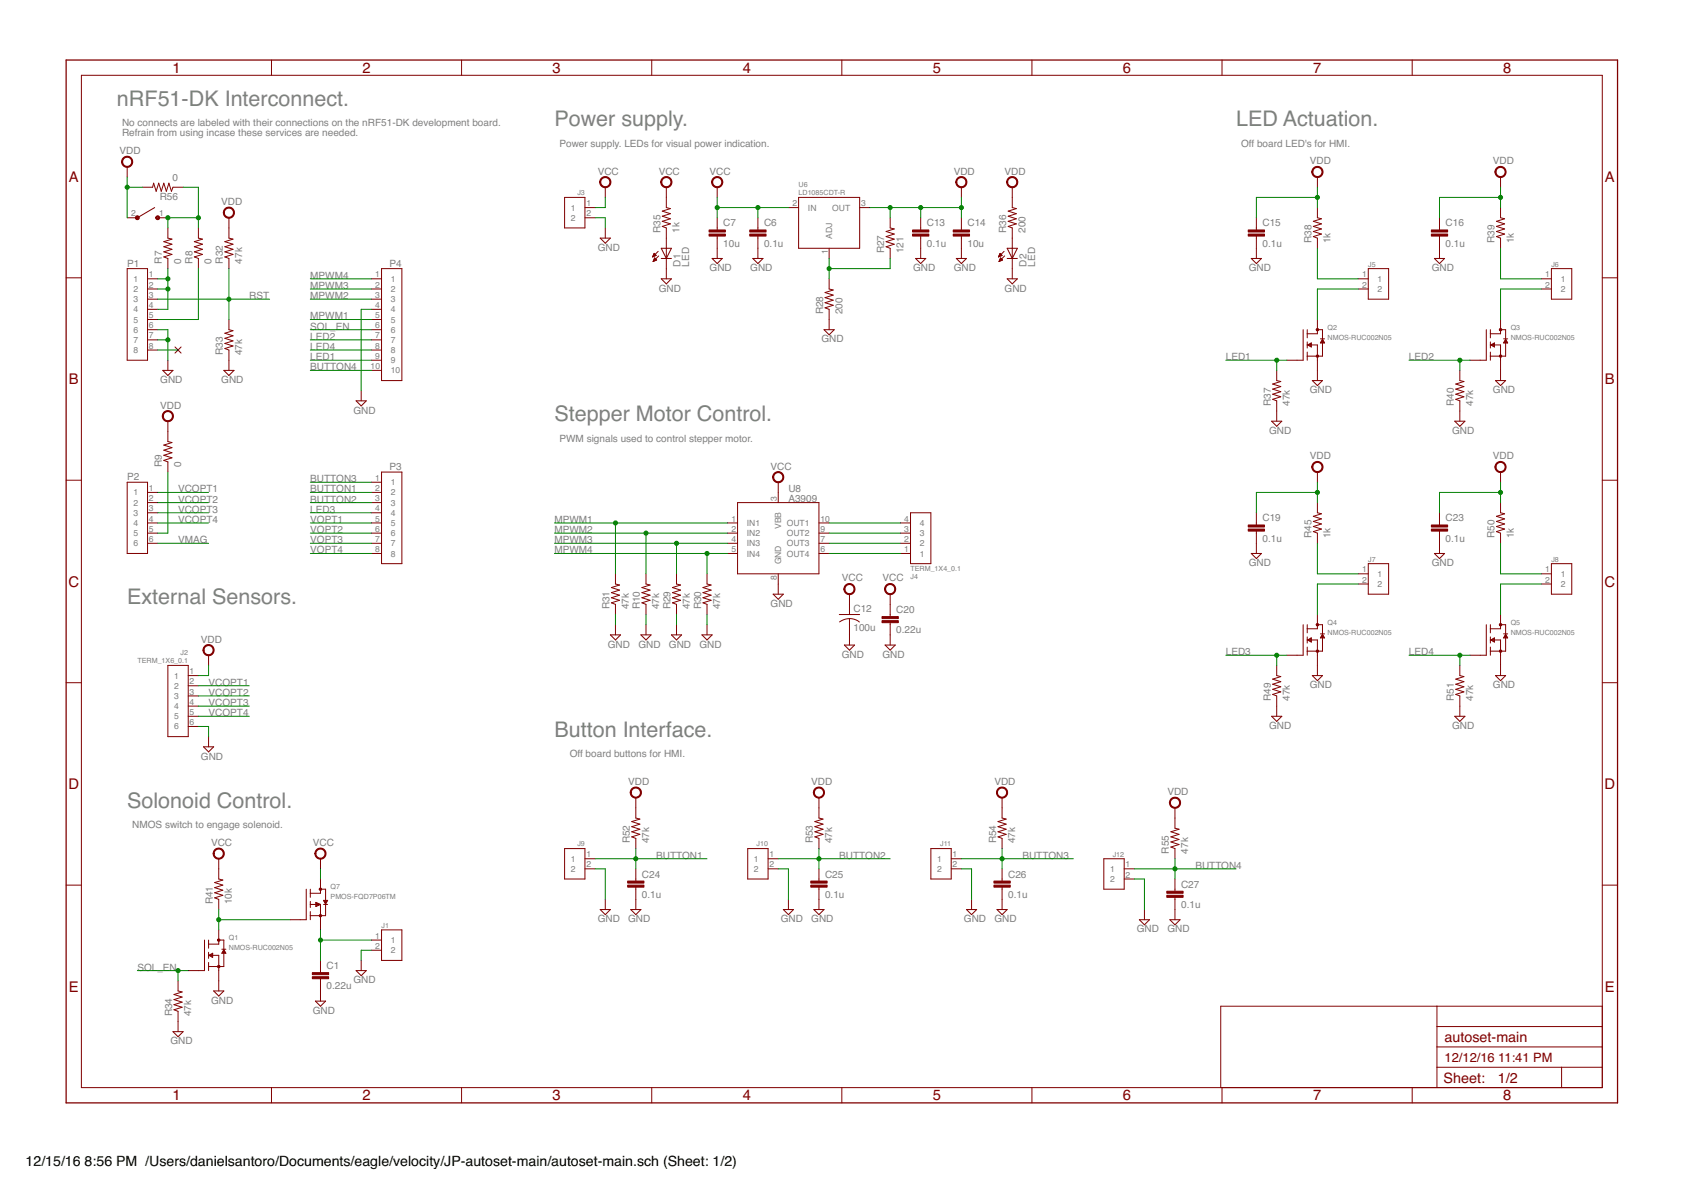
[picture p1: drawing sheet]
<svg xmlns="http://www.w3.org/2000/svg" width="420mm" height="297mm" viewBox="0 0 420 297" stroke-linecap="round" stroke-linejoin="round" font-family="sans-serif">
<g fill="none" stroke="#800000" stroke-width=".25">
<path d="M20.3 18.8h379.7v252.7h-379.7zM67.8 15v3.8M115.2 15v3.8M162.7 15v3.8M210.2 15v3.8M257.6 15v3.8M305.1 15v3.8M352.6 15v3.8M31.7 41.7v2.5M35.6 46.7h2.5l.3-1 .6 2.1 .6-2.1 .7 2.1 .6-2.1 .6 2.1 .7-2.1 .6 2.1 .4-1.1h2.5M38.6 51.8l-4.3 2.6h-2.6M39.4 54.4h2.5"/>
<path d="M41.9 56.9v2.5l1 .3-2 .6 2 .7-2 .6 2 .6-2 .7 2 .6-2 .6 1 .4v2.6M49.5 56.9v2.5l1 .3-2 .6 2 .7-2 .6 2 .6-2 .7 2 .6-2 .6 1 .4v2.6M57.1 54.4v5l1.1 .3-2.1 .6 2.1 .7-2.1 .6 2.1 .6-2.1 .7 2.1 .6-2.1 .6 1 .4v2.6M140.9 49.3h5.1v7.6h-5.1zM146 51.8h2.6M146 54.4h2.6M149.8 59.4h2.6l-1.3 1.3zM151.1 46.7v2.6M151.1 56.9v2.5M166.3 46.7v5.1l1.1 .3-2.1 .6 2.1 .6-2.1 .7 2.1 .6-2.1 .6 2.1 .7-2.1 .6 1 .4v12.7M179 46.7v2.6M179 54.4v3"/>
<path d="M179 58.9v5.6M189.2 54.4v3M189.2 58.9v5.6M196.8 51.8h2.6M199.4 49.3h15.2v12.7h-15.2zM214.6 51.8h2.5M222.2 54.4v2.5l1 .2-2 .7 2 .6-2 .7 2 .6-2 .6 2 .7-2 .6 1 .4v2.5M229.8 54.4v3M229.8 58.9v5.6M240 46.7v2.6M240 54.4v3M240 58.9v5.6"/>
<path d="M252.7 46.7v5.1l1 .3-2 .6 2 .6-2 .7 2 .6-2 .6 2 .7-2 .6 1 .4v12.7M313.6 54.4v3M313.6 58.9v5.6M328.9 44.2v2.5M328.9 51.8v2.6l1 .2-2 .6 2 .7-2 .6 2 .6-2 .7 2 .6-2 .7 1 .3v2.6M359.4 54.4v3M359.4 58.9v5.6M374.6 44.2v2.5M374.6 51.8v2.6l1 .2-2 .6 2 .7-2 .6 2 .6-2 .7 2 .6-2 .7 1 .3v2.6M16.5 69.3h3.8M31.7 67.1h5.1v22.8h-5.1zM36.8 69.6h2.6"/>
<path d="M36.8 72.1h2.6M36.8 74.7h2.6M36.8 77.2h2.6M36.8 79.8h2.6M57.1 79.8v2.5l1.1 .2-2.1 .7 2.1 .6-2.1 .7 2.1 .6-2.1 .6 2.1 .7-2.1 .6 1 .4v5.1M92.7 69.6h2.5M92.7 72.1h2.5M92.7 74.7h2.5M92.7 77.2h2.5M92.7 79.8h2.5M95.2 67.1h5.1v27.9h-5.1zM162.9 64.1h.1"/>
<path d="M163 64h.3M163 63.8h.6M163.1 65.2h.2M163.1 63.7h.7M163.2 63.6h.5M163.2 65h.4M163.2 63.5h.3M163.2 64.9h.7M163.3 63.4h.1M163.3 64.8h.6M163.3 63.2l.5 .6-.9 .3zM163.3 64.7h.4"/>
<path d="M163.4 64.6h.2M163.4 64.4h.1M163.4 64.4l.5 .5-.9 .4zM164.3 62.7l-1.4 1.4M164.4 63.9l-1.4 1.4M165.1 62h2.5l-1.3 2.5zM165.1 64.5h2.5M165.1 69.6h2.5l-1.3 1.3zM177.8 64.5h2.5l-1.3 1.3zM187.9 64.5h2.6l-1.3 1.3zM207 62v2.5M207 69.6v2.5l1 .3-2 .6 2 .7-2 .6 2 .6-2 .7 2 .6-2 .6 1 .4v5.1"/>
<path d="M228.6 64.5h2.5l-1.3 1.3zM238.7 64.5h2.6l-1.3 1.3zM249.3 64.1h.1M249.3 64h.4M249.4 63.8h.6M249.4 63.7h.7M249.4 65.2h.3M249.5 65h.4M249.5 63.6h.5M249.6 63.5h.3M249.6 64.9h.6M249.6 63.4h.2"/>
<path d="M249.6 64.8h.6M249.7 64.7h.4M249.7 63.2l.5 .6-.9 .3zM249.7 64.6h.3M249.8 64.4h.1M249.8 64.4l-.4 .9M249.8 64.4l.5 .5-.9 .4M250.7 62.7l-1.4 1.4M250.8 63.9l-1.4 1.4M251.4 62h2.6l-1.3 2.5zM251.4 64.5h2.6M251.4 69.6h2.6l-1.3 1.3z"/>
<path d="M312.4 64.5h2.5l-1.3 1.3zM328.9 79.8v3.5h-2.6M339 69.6h2.6M339 72.1h2.6M341.6 67.1h5.1v7.6h-5.1zM358.1 64.5h2.5l-1.2 1.3zM374.6 79.8v3.5h-2.5M384.8 69.6h2.5M384.8 72.1h2.5M387.3 67.1h5.1v7.6h-5.1zM400 69.3h3.8M36.8 82.3h2.6"/>
<path d="M36.8 84.8h2.6M36.8 87.4h2.6M40.6 92.5h2.6l-1.3 1.2zM41.9 89.9v2.6M43.7 86.6l1.5 1.5M45.2 86.6l-1.5 1.5M55.9 92.5h2.5l-1.3 1.2zM90.2 97.5v2.6M92.7 82.3h2.5M92.7 84.8h2.5M92.7 87.4h2.5M92.7 89.9h2.5"/>
<path d="M92.7 92.5h2.5M205.7 82.3h2.6l-1.3 1.3zM318.7 92.5v2.5l1 .2-2 .7 2 .6-2 .6 2 .7-2 .6 2 .6-2 .7 1 .4v5M325.3 82.3v7.6h-4M326.3 82.3v2M326.3 85.3v1.6M326.3 87.9v2M326.3 86.1h2.6v8.9M326.5 86.1l.9-.5v1zM326.6 86.2h.8M326.7 86h.7M327 86.4h.4"/>
<path d="M327.1 85.7h.3M327.6 95h2.6l-1.3 1.2zM328.9 82.3h1.3v6.6h-3.9M329.6 84.6h1.1M329.7 85.5h.9M329.8 85.3h.7M329.9 85.1h.5M330.1 84.9h.2M330.2 84.7l.5 .9h-1.1zM364.4 92.5v2.5l1.1 .2-2.1 .7 2.1 .6-2.1 .6 2.1 .7-2.1 .6 2.1 .6-2.1 .7 1 .4v5M371.1 82.3v7.6h-4.1M372.1 86.1h2.5v8.9"/>
<path d="M372.1 82.3v2M372.1 85.3v1.6M372.1 87.9v2M372.2 86.1l.9-.5v1zM372.4 86.2h.7M372.4 86h.7M372.7 86.4h.4M372.8 85.7h.3M373.3 95h2.6l-1.3 1.2zM374.6 82.3h1.3v6.6h-3.8M375.4 84.6h1M375.4 85.5h.9"/>
<path d="M375.5 85.3h.7M375.7 85.1h.4M375.8 84.9h.2M375.9 84.7l.5 .9h-1zM16.5 119.9h3.8M41.9 105.1v5.1l1 .3-2 .6 2 .6-2 .7 2 .6-2 .6 2 .7-2 .6 1 .4v2.5M88.9 100.1h2.5l-1.2 1.2zM95.2 117.8h5.1v22.9h-5.1zM317.5 105.1h2.5l-1.3 1.3zM328.9 117.8v2.6M363.2 105.1h2.5l-1.3 1.3zM374.6 117.8v2.6"/>
<path d="M400 119.9h3.8M31.7 120.4h5.1v17.8h-5.1zM36.8 122.9h2.6M36.8 125.5h2.6M36.8 128h2.6M36.8 130.5h2.6M36.8 133.1h2.6M36.8 135.6h2.6M92.7 120.4h2.5M92.7 122.9h2.5M92.7 125.5h2.5M92.7 128h2.5"/>
<path d="M92.7 130.5h2.5M92.7 133.1h2.5M92.7 135.6h2.5M92.7 138.2h2.5M181.6 130.5h2.5M181.6 133.1h2.5M181.6 135.6h2.5M181.6 138.2h2.5M184.1 125.5h20.3v17.7h-20.3zM194.3 120.4v5.1M204.4 130.5h2.6M204.4 133.1h2.6"/>
<path d="M204.4 135.6h2.6M204.4 138.2h2.6M224.8 130.5h2.5M224.8 133.1h2.5M224.8 135.6h2.5M224.8 138.2h2.5M227.3 128h5.1v12.7h-5.1zM312.4 138.2h2.5l-1.3 1.2zM313.6 128v3M313.6 132.6v5.6M328.9 125.5v2.5l1 .2-2 .7 2 .6-2 .7 2 .6-2 .6 2 .7-2 .6 1 .4v2.5M358.1 138.2h2.5l-1.2 1.2z"/>
<path d="M359.4 128v3M359.4 132.6v5.6M374.6 125.5v2.5l1 .2-2 .7 2 .6-2 .7 2 .6-2 .6 2 .7-2 .6 1 .4v2.5M152.4 158.5h2.5l-1.3 1.2zM153.6 143.2v2.6l1.1 .2-2.1 .7 2.1 .6-2.1 .6 2.1 .7-2.1 .6 2.1 .6-2.1 .7 1 .4v2.5M153.6 155.9v2.6M160 158.5h2.5l-1.2 1.2zM161.3 143.2v2.6l1 .2-2 .7 2 .6-2 .6 2 .7-2 .6 2 .6-2 .7 1 .4v2.5M161.3 155.9v2.6M167.6 158.5h2.6l-1.3 1.2zM168.9 143.2v2.6l1 .2-2 .7 2 .6-2 .6 2 .7-2 .6 2 .6-2 .7 1 .4v2.5M168.9 155.9v2.6"/>
<path d="M175.2 158.5h2.6l-1.3 1.2zM176.5 143.2v2.6l1 .2-2 .7 2 .6-2 .6 2 .7-2 .6 2 .6-2 .7 1 .4v2.5M176.5 155.9v2.6M193 148.3h2.6l-1.3 1.3zM194.3 143.2v5.1M209.5 153.4h5.1M212.1 154.4l1.5 .3 .9 .6M212.1 154.4l-1.1 .2-1.4 .6M212.1 148.3v5.1M212.1 154.4v6.6M222.2 148.3v5.6M222.2 155.4v5.6"/>
<path d="M325.3 155.9v7.7h-4M326.3 155.9v2.1M326.3 159v1.5M326.3 159.7h2.6v8.9M326.5 159.7l.9-.5v1.1zM326.9 160h.5M326.9 159.5h.5M327.3 159.3h.1M328.9 153.4v3.6h-2.6M328.9 155.9h1.3v6.6h-3.9M329.6 158.2h1.1M329.7 159.1h.9"/>
<path d="M329.9 158.9h.6M330 158.6h.3M330.1 158.4h.1M330.2 158.3l.5 .9h-1.1zM339 143.2h2.6M339 145.8h2.6M341.6 140.7h5.1v7.6h-5.1zM371.1 155.9v7.7h-4.1M372.1 155.9v2.1M372.1 159v1.5M372.1 159.7h2.5v8.9M372.2 159.7l.9-.5v1.1z"/>
<path d="M372.6 159.5h.5M372.6 160h.5M373 159.3h.1M374.6 153.4v3.6h-2.5M374.6 155.9h1.3v6.6h-3.8M375.4 158.2h1M375.5 159.1h.8M375.6 158.9h.6M375.7 158.6h.3M375.8 158.4h.1M375.9 158.3l.5 .9h-1zM384.8 143.2h2.5"/>
<path d="M384.8 145.8h2.5M387.3 140.7h5.1v7.6h-5.1zM16.5 170.4h3.8M41.9 166.1h5.1v17.8h-5.1zM47 168.6h2.5M47 171.2h2.5M47 173.7h2.5M47 176.3h2.5M47 178.8h2.5M52.1 163.6v2.5M210.8 161h2.5l-1.2 1.3zM221 161h2.5l-1.3 1.3z"/>
<path d="M317.5 178.8h2.5l-1.3 1.3zM318.7 166.1v2.5l1 .3-2 .6 2 .7-2 .6 2 .6-2 .7 2 .6-2 .6 1 .4v5.1M326.3 161.5v2.1M327.3 160.2h.1M327.6 168.6h2.6l-1.3 1.3zM363.2 178.8h2.5l-1.3 1.3zM364.4 166.1v2.5l1.1 .3-2.1 .6 2.1 .7-2.1 .6 2.1 .6-2.1 .7 2.1 .6-2.1 .6 1 .4v5.1M372.1 161.5v2.1M373 160.2h.1M373.3 168.6h2.6l-1.3 1.3zM400 170.4h3.8M47 181.3h2.5"/>
<path d="M50.8 186.4h2.5l-1.2 1.3zM52.1 183.9v2.5M158.7 199.1v5.1l1 .2-2 .7 2 .6-2 .7 2 .6-2 .6 2 .7-2 .6 1 .4v2.5M204.4 199.1v5.1l1.1 .2-2.1 .7 2.1 .6-2.1 .7 2.1 .6-2.1 .6 2.1 .7-2.1 .6 1 .4v2.5M250.2 199.1v5.1l1 .2-2 .7 2 .6-2 .7 2 .6-2 .6 2 .7-2 .6 1 .4v2.5M54.6 214.4v5l1 .3-2 .6 2 .6-2 .7 2 .6-2 .6 2 .7-2 .6 1 .4v2.5M80 214.4v2.5M80 219.4v3.6h-2.5M140.9 211.8h5.1v7.6h-5.1zM146 214.4h2.6M146 216.9h2.6M158.7 216.9v3"/>
<path d="M186.7 211.8h5v7.6h-5zM191.7 214.4h2.6M191.7 216.9h2.6M204.4 216.9v3M232.4 211.8h5.1v7.6h-5.1zM237.5 214.4h2.5M237.5 216.9h2.5M250.2 216.9v3M275.6 214.4h5v7.6h-5zM280.6 216.9h2.6M280.6 219.4h2.6M293.3 201.7v5l1 .3-2 .6 2 .7-2 .6 2 .6-2 .7 2 .6-2 .6 1 .4v2.6"/>
<path d="M293.3 219.4v3.1M16.5 220.9h3.8M51.1 234.7v7.6h-4.1M52.1 238.5h2.5v8.9M52.1 234.7v2M52.1 237.7v1.5M52.2 238.5l.9-.5v1zM52.3 238.4h.8M52.5 238.6h.6M52.7 238.2h.4M52.9 238.8h.2M53.1 238h.1"/>
<path d="M54.6 234.7h1.3v6.6h-3.8M54.6 232.1v3.6h-2.5M55.4 236.9h1M55.5 237.7h.8M55.6 237.5h.5M55.8 237.3h.2M55.9 237.1l.5 .9h-1zM55.9 237.1h.1M76.5 222v7.6h-4.1M77.5 222v2M77.5 225v1.5M77.5 227.5v2.1"/>
<path d="M77.5 225.8h2.5M78.9 225.3l1.1 .5-1.1 .5zM78.9 226.2h.2M78.9 226h.7M78.9 225.5h.5M78.9 225.3h.1M80 222h1.3v6.6h-3.8M80 225.8v6.3M80 239.7v3.1M80.8 225.8h1M80.8 224.7h1l-.5 .9zM80.8 224.9h.9"/>
<path d="M80.9 225.1h.7M81.1 225.3h.4M81.2 225.5h.1M90.2 239.7v2.6M92.7 234.7h2.5M92.7 237.2h2.5M95.2 232.1h5.1v7.6h-5.1zM149.8 227h2.6l-1.3 1.3zM151.1 224.5v2.5M157.5 227h2.5l-1.3 1.3zM158.7 221.4v5.6M195.6 227h2.5l-1.3 1.3z"/>
<path d="M196.8 224.5v2.5M203.2 227h2.5l-1.3 1.3zM204.4 221.4v5.6M241.3 227h2.5l-1.3 1.3zM242.5 224.5v2.5M248.9 227h2.5l-1.2 1.3zM250.2 221.4v5.6M284.4 229.6h2.6l-1.3 1.2zM285.7 227v2.6M292.1 229.6h2.5l-1.3 1.2zM293.3 224v5.6M400 220.9h3.8"/>
<path d="M43.2 257.5h2.5l-1.3 1.3zM44.4 244.8v2.6l1.1 .2-2.1 .6 2.1 .7-2.1 .6 2.1 .6-2.1 .7 2.1 .6-2.1 .7 1 .3v5.1M52.1 240.2v2.1M53.3 247.4h2.6l-1.3 1.2zM78.7 249.9h2.6l-1.3 1.3zM80 244.3v5.6M88.9 242.3h2.5l-1.2 1.2zM358.7 251.2v20.3M358.7 256.2h41.3M400 251.2h-95.2v20.3M67.8 271.5v3.8M115.2 271.5v3.8"/>
<path d="M162.7 271.5v3.8M210.2 271.5v3.8M257.6 271.5v3.8M305.1 271.5v3.8M352.6 271.5v3.8M358.7 266.4h41.3M358.7 261.3h41.3M389.8 266.4v5.1"/>
</g>
<g fill="#800000" stroke="#800000" stroke-width=".25">
<path d="M187.2 58.4h4v.5h-4z"/>
<path d="M187.2 57.4h4v.5h-4z"/>
<path d="M177 58.4h4.1v.5h-4.1z"/>
<path d="M177 57.4h4.1v.5h-4.1z"/>
<path d="M227.8 58.4h4.1v.5h-4.1z"/>
<path d="M227.8 57.4h4.1v.5h-4.1z"/>
<path d="M238 58.4h4v.5h-4z"/>
<path d="M238 57.4h4v.5h-4z"/>
<path d="M220.2 154.9h4.1v.5h-4.1z"/>
<path d="M220.2 153.9h4.1v.5h-4.1z"/>
<path d="M78 243.8h4v.5h-4z"/>
<path d="M78 242.8h4v.5h-4z"/>
<path d="M311.6 58.4h4.1v.5h-4.1z"/>
<path d="M311.6 57.4h4.1v.5h-4.1z"/>
<path d="M156.7 220.9h4.1v.5h-4.1z"/>
<path d="M156.7 219.9h4.1v.5h-4.1z"/>
<path d="M202.4 220.9h4.1v.5h-4.1z"/>
<path d="M202.4 219.9h4.1v.5h-4.1z"/>
<path d="M248.1 220.9h4.1v.5h-4.1z"/>
<path d="M248.1 219.9h4.1v.5h-4.1z"/>
<path d="M291.3 223.5h4.1v.5h-4.1z"/>
<path d="M291.3 222.5h4.1v.5h-4.1z"/>
<path d="M357.3 58.4h4.1v.5h-4.1z"/>
<path d="M357.3 57.4h4.1v.5h-4.1z"/>
<path d="M311.6 132.1h4.1v.5h-4.1z"/>
<path d="M311.6 131h4.1v.6h-4.1z"/>
<path d="M357.3 132.1h4.1v.5h-4.1z"/>
<path d="M357.3 131h4.1v.6h-4.1z"/>
</g>
<g fill="#800000" stroke="#800000" stroke-width=".25">
<path d="M79.8 221.8h.4v.3h-.4l-.1-.1 .4-.1-.4 .1z" fill-rule="evenodd"/>
<path d="M79.8 228.4h.4v.3h-.4l-.1-.1 .4-.1-.4 .1z" fill-rule="evenodd"/>
<path d="M54.4 234.5h.5v.3l-.4 .1-.2-.2 .4-.1-.4 .1z" fill-rule="evenodd"/>
<path d="M54.4 241.1h.5v.3l-.4 .2-.2-.3 .4-.1-.4 .1z" fill-rule="evenodd"/>
<path d="M30.7 39.4a1.39 1.39 0 0 1 2.2 .3 1.39 1.39 0 0 1-.8 2 1.39 1.39 0 0 1-1.7-1.3h.2a1.14 1.14 0 0 1 1.6-1.1 1.14 1.14 0 0 1 .3 1.9 1.14 1.14 0 0 1-1.9-.5v-.3h-.2z" fill-rule="evenodd"/>
<path d="M56.1 52.1a1.39 1.39 0 0 1 2.2 .3 1.39 1.39 0 0 1-.8 2 1.39 1.39 0 0 1-1.7-1.3h.2a1.14 1.14 0 0 1 1.7-1 1.14 1.14 0 0 1 .1 2 1.14 1.14 0 0 1-1.8-.7v-.3h-.2z" fill-rule="evenodd"/>
<path d="M40.9 102.9a1.4 1.4 0 0 1 2.2 .3 1.4 1.4 0 0 1-.8 2 1.4 1.4 0 0 1-1.8-1.3h.3a1.14 1.14 0 0 1 1.6-1.1 1.14 1.14 0 0 1 .2 1.9 1.14 1.14 0 0 1-1.8-.5v-.3h-.3z" fill-rule="evenodd"/>
<path d="M239 44.5a1.39 1.39 0 0 1 2.2 .3 1.39 1.39 0 0 1-.8 2 1.39 1.39 0 0 1-1.8-1.3h.3a1.14 1.14 0 0 1 1.6-1 1.14 1.14 0 0 1 .2 1.9 1.14 1.14 0 0 1-1.8-.7v-.2h-.3z" fill-rule="evenodd"/>
<path d="M251.7 44.5a1.39 1.39 0 0 1 2.2 .3 1.39 1.39 0 0 1-.8 2 1.39 1.39 0 0 1-1.8-1.3h.3a1.14 1.14 0 0 1 1.6-1 1.14 1.14 0 0 1 .2 1.9 1.14 1.14 0 0 1-1.8-.7v-.2h-.3z" fill-rule="evenodd"/>
<path d="M150.1 44.5a1.4 1.4 0 0 1 2.2 .3 1.4 1.4 0 0 1-.8 2 1.4 1.4 0 0 1-1.8-1.3h.3a1.15 1.15 0 0 1 1.6-1.1 1.15 1.15 0 0 1 .3 1.9 1.15 1.15 0 0 1-1.9-.6v-.2h-.3z" fill-rule="evenodd"/>
<path d="M165.3 44.5a1.4 1.4 0 0 1 2.3 .3 1.4 1.4 0 0 1-.9 2 1.4 1.4 0 0 1-1.7-1.3h.2a1.15 1.15 0 0 1 1.6-1.1 1.15 1.15 0 0 1 .3 1.9 1.15 1.15 0 0 1-1.9-.6v-.2h-.2z" fill-rule="evenodd"/>
<path d="M178 44.5a1.39 1.39 0 0 1 2.2 .3 1.39 1.39 0 0 1-.8 2 1.39 1.39 0 0 1-1.7-1.3h.2a1.15 1.15 0 0 1 1.6-1.1 1.15 1.15 0 0 1 .3 1.9 1.15 1.15 0 0 1-1.9-.6v-.2h-.2z" fill-rule="evenodd"/>
<path d="M53.6 212.1a1.4 1.4 0 0 1 2.2 .2 1.4 1.4 0 0 1-.8 2.1 1.4 1.4 0 0 1-1.8-1.3h.3a1.14 1.14 0 0 1 1.6-1 1.14 1.14 0 0 1 .2 2 1.14 1.14 0 0 1-1.8-.7v-.3h-.3z" fill-rule="evenodd"/>
<path d="M79 212.1a1.4 1.4 0 0 1 2.2 .2 1.4 1.4 0 0 1-.8 2.1 1.4 1.4 0 0 1-1.8-1.3h.3a1.14 1.14 0 0 1 1.6-1 1.14 1.14 0 0 1 .2 2 1.14 1.14 0 0 1-1.8-.7v-.3h-.3z" fill-rule="evenodd"/>
<path d="M193.3 118.2a1.4 1.4 0 0 1 2.2 .2 1.4 1.4 0 0 1-.8 2.1 1.4 1.4 0 0 1-1.8-1.4h.2a1.15 1.15 0 0 1 1.7-1.1 1.15 1.15 0 0 1 .2 2 1.15 1.15 0 0 1-1.8-.6l-.1-.3h-.2z" fill-rule="evenodd"/>
<path d="M221.2 146.1a1.39 1.39 0 0 1 2.2 .2 1.39 1.39 0 0 1-.8 2.1 1.39 1.39 0 0 1-1.8-1.4h.3a1.14 1.14 0 0 1 1.6-1 1.14 1.14 0 0 1 .3 1.9 1.14 1.14 0 0 1-1.9-.6v-.3h-.3z" fill-rule="evenodd"/>
<path d="M211.1 146.1a1.39 1.39 0 0 1 2.2 .2 1.39 1.39 0 0 1-.9 2.1 1.39 1.39 0 0 1-1.7-1.4h.2a1.14 1.14 0 0 1 1.6-1 1.14 1.14 0 0 1 .3 1.9 1.14 1.14 0 0 1-1.8-.6l-.1-.3h-.2z" fill-rule="evenodd"/>
<path d="M51.1 161.3a1.39 1.39 0 0 1 2.2 .3 1.39 1.39 0 0 1-.9 2 1.39 1.39 0 0 1-1.7-1.3h.2a1.14 1.14 0 0 1 1.6-1.1 1.14 1.14 0 0 1 .3 1.9 1.14 1.14 0 0 1-1.8-.5l-.1-.3h-.2z" fill-rule="evenodd"/>
<path d="M328.7 82.1h.4v.4h-.4l-.1-.2h.4h-.4z" fill-rule="evenodd"/>
<path d="M328.7 88.7h.4v.4h-.4l-.1-.2h.4h-.4z" fill-rule="evenodd"/>
<path d="M374.4 82.1h.5v.4h-.5l-.1-.2h.3h-.3z" fill-rule="evenodd"/>
<path d="M374.4 88.7h.5v.4h-.5l-.1-.2h.3h-.3z" fill-rule="evenodd"/>
<path d="M328.7 155.7h.4v.4h-.4l-.1-.2h.4h-.4z" fill-rule="evenodd"/>
<path d="M328.7 162.3h.4v.4l-.3 .1-.2-.3h.4h-.4z" fill-rule="evenodd"/>
<path d="M374.4 155.7h.5v.4h-.5l-.1-.2h.3h-.3z" fill-rule="evenodd"/>
<path d="M374.4 162.3h.5v.4l-.4 .1-.2-.3h.3h-.3z" fill-rule="evenodd"/>
<path d="M157.7 196.9a1.4 1.4 0 0 1 2.2 .2 1.4 1.4 0 0 1-.8 2.1 1.4 1.4 0 0 1-1.8-1.4h.3a1.15 1.15 0 0 1 1.6-1 1.15 1.15 0 0 1 .3 1.9 1.15 1.15 0 0 1-1.9-.6v-.3h-.3z" fill-rule="evenodd"/>
<path d="M203.4 196.9a1.4 1.4 0 0 1 2.2 .2 1.4 1.4 0 0 1-.8 2.1 1.4 1.4 0 0 1-1.7-1.4h.2a1.15 1.15 0 0 1 1.6-1 1.15 1.15 0 0 1 .3 1.9 1.15 1.15 0 0 1-1.9-.6v-.3h-.2z" fill-rule="evenodd"/>
<path d="M249.2 196.9a1.4 1.4 0 0 1 2.2 .2 1.4 1.4 0 0 1-.8 2.1 1.4 1.4 0 0 1-1.8-1.4h.2a1.14 1.14 0 0 1 1.7-.9 1.14 1.14 0 0 1 .1 1.9 1.14 1.14 0 0 1-1.8-.7v-.3h-.2z" fill-rule="evenodd"/>
<path d="M292.3 199.4a1.4 1.4 0 0 1 2.2 .2 1.4 1.4 0 0 1-.8 2.1 1.4 1.4 0 0 1-1.8-1.3h.3a1.15 1.15 0 0 1 1.6-1.1 1.15 1.15 0 0 1 .3 1.9 1.15 1.15 0 0 1-1.9-.5v-.3h-.3z" fill-rule="evenodd"/>
<path d="M327.9 42a1.4 1.4 0 0 1 2.2 .2 1.4 1.4 0 0 1-.8 2.1 1.4 1.4 0 0 1-1.8-1.4h.2a1.15 1.15 0 0 1 1.6-1.1 1.15 1.15 0 0 1 .3 2 1.15 1.15 0 0 1-1.8-.6l-.1-.3h-.2z" fill-rule="evenodd"/>
<path d="M373.6 42a1.39 1.39 0 0 1 2.2 .2 1.39 1.39 0 0 1-.8 2.1 1.39 1.39 0 0 1-1.8-1.4h.3a1.15 1.15 0 0 1 1.6-1.1 1.15 1.15 0 0 1 .3 2 1.15 1.15 0 0 1-1.9-.6v-.3h-.3z" fill-rule="evenodd"/>
<path d="M327.9 115.6a1.4 1.4 0 0 1 2.2 .2 1.4 1.4 0 0 1-.8 2.1 1.4 1.4 0 0 1-1.8-1.3h.2a1.15 1.15 0 0 1 1.7-1.1 1.15 1.15 0 0 1 .2 1.9 1.15 1.15 0 0 1-1.8-.5l-.1-.3h-.2z" fill-rule="evenodd"/>
<path d="M373.6 115.6a1.4 1.4 0 0 1 2.2 .3 1.4 1.4 0 0 1-.8 2 1.4 1.4 0 0 1-1.8-1.3h.3a1.15 1.15 0 0 1 1.6-1.1 1.15 1.15 0 0 1 .3 1.9 1.15 1.15 0 0 1-1.9-.5v-.3h-.3z" fill-rule="evenodd"/>
<path d="M39.1 54a.49 .49 0 0 1 .7 .2 .49 .49 0 0 1-.3 .6 .49 .49 0 0 1-.6-.4h.2a.25 .25 0 0 1 .4-.3 .24 .24 0 0 1 0 .4 .24 .24 0 0 1-.3 0l-.3-.1z" fill-rule="evenodd"/>
<path d="M34 54a.49 .49 0 0 1 .7 .2 .49 .49 0 0 1-.3 .6 .49 .49 0 0 1-.6-.4h.3a.24 .24 0 0 1 .3-.3 .24 .24 0 0 1 .1 .4 .24 .24 0 0 1-.4 0l-.3-.1z" fill-rule="evenodd"/>
</g>
<path d="M16.5 15h387.3v260.3h-387.3z" fill="none" stroke="#800000" stroke-width=".32"/>
<g fill="none" stroke="#008000" stroke-width=".25">
<path d="M31.7 44.2v10.2M31.7 46.7h3.9M45.7 46.7h3.8v10.2M49.5 54.4h-7.6v2.5M148.6 54.4h2.5v2.5M151.1 49.3v2.5h-2.5M179 51.8h17.8M179 49.3v5.1M189.2 51.8v2.6M217.1 51.8h22.9M222.2 51.8v2.6M229.8 51.8v2.6"/>
<path d="M240 49.3v5.1M328.9 46.7v5.1M328.9 49.3h-15.3v5.1M374.6 49.3h-15.2v5.1M374.6 46.7v5.1M39.4 74.7h27.9M39.4 72.1h2.5M39.4 69.6h2.5M41.9 67.1v10.1h-2.5M49.5 67.1v12.7h-10.1M57.1 67.1v12.7M77.5 74.7h15.2"/>
<path d="M77.5 79.8h15.2M77.5 72.1h15.2M77.5 69.6h15.2M92.7 77.2h-2.5v20.3M207 64.5v5.1M222.2 64.5v2.6h-15.2M328.9 62v7.6h10.1M339 72.1h-10.1v7.7M374.6 62v7.6h10.2M384.8 72.1h-10.2v7.7M39.4 82.3h2.5v7.6M39.4 84.8h2.5"/>
<path d="M39.4 87.4h5M77.5 84.8h15.2M77.5 82.3h15.2M77.5 87.4h15.2M77.5 92.5h15.2M77.5 89.9h15.2M306 89.9h15.3M318.7 89.9v2.6M351.7 89.9h15.3M364.4 89.9v2.6M41.9 117.8v15.3h-2.5M39.4 128h12.7"/>
<path d="M39.4 125.5h12.7M39.4 130.5h12.7M39.4 135.6h12.7M39.4 122.9h12.7M77.5 133.1h15.2M77.5 128h15.2M77.5 120.4h15.2M77.5 125.5h15.2M77.5 130.5h15.2M77.5 135.6h15.2M77.5 138.2h15.2M77.5 122.9h15.2"/>
<path d="M138.4 133.1h43.2M138.4 130.5h43.2M138.4 135.6h43.2M138.4 138.2h43.2M153.6 130.5v12.7M161.3 133.1v10.1M168.9 135.6v7.6M176.5 138.2v5M207 133.1h17.8M207 130.5h17.8M207 135.6h17.8M207 138.2h17.8"/>
<path d="M328.9 120.4v5.1M328.9 135.6v7.6h10.1M328.9 122.9h-15.3v5.1M374.6 120.4v5.1M374.6 135.6v7.6h10.2M374.6 122.9h-15.2v5.1M153.6 153.4v2.5M161.3 153.4v2.5M168.9 153.4v2.5M176.5 153.4v2.5M339 145.8h-10.1v7.6M384.8 145.8h-10.2v7.6"/>
<path d="M49.5 171.2h12.7M49.5 173.7h12.7M49.5 176.3h12.7M49.5 178.8h12.7M52.1 166.1v2.5h-2.6M306 163.6h15.3M318.7 163.6v2.5M351.7 163.6h15.3M364.4 163.6v2.5M49.5 181.3h2.6v2.6M80 216.9v2.5M148.6 216.9h2.5v7.6"/>
<path d="M148.6 214.4h27.9M158.7 211.8v5.1M194.3 216.9h2.5v7.6M194.3 214.4h27.9M204.4 211.8v5.1M240 216.9h2.5v7.6M240 214.4h27.9M250.2 211.8v5.1M283.2 216.9h25.4M283.2 219.4h2.5v7.6M293.3 214.4v5M54.6 229.6h17.8"/>
<path d="M54.6 227v5.1M80 232.1v7.6M80 234.7h12.7M92.7 237.2h-2.5v2.5M34.3 242.3h12.7M44.4 242.3v2.5"/>
</g>
<g fill="#008000" stroke="#008000" stroke-width=".25">
<circle cx="207" cy="67.1" r=".51"/>
<circle cx="41.9" cy="84.8" r=".51"/>
<circle cx="161.3" cy="133.1" r=".51"/>
<circle cx="364.4" cy="163.6" r=".51"/>
<circle cx="318.7" cy="163.6" r=".51"/>
<circle cx="293.3" cy="216.9" r=".51"/>
<circle cx="250.2" cy="214.4" r=".51"/>
<circle cx="204.4" cy="214.4" r=".51"/>
<circle cx="57.1" cy="74.7" r=".51"/>
<circle cx="44.4" cy="242.3" r=".51"/>
<circle cx="153.6" cy="130.5" r=".51"/>
<circle cx="80" cy="234.7" r=".51"/>
<circle cx="54.6" cy="229.6" r=".51"/>
<circle cx="168.9" cy="135.6" r=".51"/>
<circle cx="176.5" cy="138.2" r=".51"/>
<circle cx="222.2" cy="51.8" r=".51"/>
<circle cx="229.8" cy="51.8" r=".51"/>
<circle cx="240" cy="51.8" r=".51"/>
<circle cx="328.9" cy="49.3" r=".51"/>
<circle cx="374.6" cy="49.3" r=".51"/>
<circle cx="328.9" cy="122.9" r=".51"/>
<circle cx="374.6" cy="122.9" r=".51"/>
<circle cx="31.7" cy="46.7" r=".51"/>
<circle cx="189.2" cy="51.8" r=".51"/>
<circle cx="179" cy="51.8" r=".51"/>
<circle cx="364.4" cy="89.9" r=".51"/>
<circle cx="41.9" cy="72.1" r=".51"/>
<circle cx="41.9" cy="69.6" r=".51"/>
<circle cx="318.7" cy="89.9" r=".51"/>
<circle cx="158.7" cy="214.4" r=".51"/>
<circle cx="41.9" cy="54.4" r=".51"/>
<circle cx="49.5" cy="54.4" r=".51"/>
</g>
<g font-size="5.4" fill="#808080">
<text x="29.2" y="26.4">nRF51-DK Interconnect.</text>
<text x="138.4" y="31.5">Power supply.</text>
<text x="308.6" y="31.5">LED Actuation.</text>
<text x="138.4" y="105.1">Stepper Motor Control.</text>
<text x="31.7" y="150.9">External Sensors.</text>
<text x="138.4" y="183.9">Button Interface.</text>
<text x="31.7" y="201.6">Solonoid Control.</text>
</g>
<g font-size="3.7" fill="#800000">
<text x="43" y="18.2">1</text>
<text x="90.5" y="18.2">2</text>
<text x="138" y="18.2">3</text>
<text x="185.4" y="18.2">4</text>
<text x="232.9" y="18.2">5</text>
<text x="280.3" y="18.2">6</text>
<text x="327.8" y="18.2">7</text>
<text x="375.3" y="18.2">8</text>
<text x="17.2" y="45.4">A</text>
<text x="400.7" y="45.4">A</text>
<text x="17.2" y="95.9">B</text>
<text x="400.7" y="95.9">B</text>
<text x="17.1" y="146.4">C</text>
<text x="400.6" y="146.4">C</text>
<text x="17.1" y="197">D</text>
<text x="400.6" y="197">D</text>
<text x="17.2" y="247.5">E</text>
<text x="400.7" y="247.5">E</text>
<text x="43" y="274.7">1</text>
<text x="90.5" y="274.7">2</text>
<text x="138" y="274.7">3</text>
<text x="185.4" y="274.7">4</text>
<text x="232.9" y="274.7">5</text>
<text x="280.3" y="274.7">6</text>
<text x="327.8" y="274.7">7</text>
<text x="375.3" y="274.7">8</text>
</g>
<g font-size="3.6" fill="#800000">
<text x="360.6" y="260.1">autoset-main</text>
<text x="360.4" y="270.3">Sheet:</text>
<text x="374" y="270.2">1/2</text>
</g>
<g font-size="3.5">
<text x="6.4" y="291">12/15/16</text>
<text x="21.1" y="291">8:56 PM /Users/danielsantoro/Documents/eagle/velocity/JP-autoset-main/autoset-main.sch (Sheet: 1/2)</text>
</g>
<g font-size="3.2" fill="#800000">
<text x="360.6" y="265.1">12/12/16</text>
<text x="374.1" y="265.1">11:41 PM</text>
</g>
<g font-size="2.5" fill="#808080">
<text x="30.5" y="31.4">No connects are labeled with their connections on the nRF51-DK development board.</text>
<text x="30.5" y="34">Refrain from using incase these services are needed.</text>
<text x="29.8" y="38.5">VDD</text>
<text x="139.7" y="36.6">Power supply. LEDs for visual power indication.</text>
<text x="309.8" y="36.6">Off board LED's for HMI.</text>
<text x="327" y="41">VDD</text>
<text x="372.7" y="41">VDD</text>
<text x="43" y="45.2">0</text>
<text x="149.2" y="43.6">VCC</text>
<text x="164.4" y="43.6">VCC</text>
<text x="177.1" y="43.6">VCC</text>
<text x="238.1" y="43.6">VDD</text>
<text x="250.8" y="43.6">VDD</text>
<text x="39.9" y="50">R56</text>
<text x="55.2" y="51.2">VDD</text>
<text x="164.9" y="58.2" transform="rotate(-90 164.9 58.2)">R35</text>
<text x="169.7" y="58.2" transform="rotate(-90 169.7 58.2)">1k</text>
<text x="180.6" y="56.5">C7</text>
<text x="190.7" y="56.5">C6</text>
<text x="231.4" y="56.5">C13</text>
<text x="241.5" y="56.5">C14</text>
<text x="251.2" y="58.2" transform="rotate(-90 251.2 58.2)">R36</text>
<text x="256" y="58.2" transform="rotate(-90 256 58.2)">200</text>
<text x="315.2" y="56.5">C15</text>
<text x="360.9" y="56.5">C16</text>
<text x="40.4" y="65.8" transform="rotate(-90 40.4 65.8)">R7</text>
<text x="45.2" y="65.8" transform="rotate(-90 45.2 65.8)">0</text>
<text x="48" y="65.8" transform="rotate(-90 48 65.8)">R8</text>
<text x="52.8" y="65.8" transform="rotate(-90 52.8 65.8)">0</text>
<text x="55.6" y="65.8" transform="rotate(-90 55.6 65.8)">R32</text>
<text x="60.4" y="65.8" transform="rotate(-90 60.4 65.8)">47k</text>
<text x="149.2" y="62.6">GND</text>
<text x="180.6" y="61.6">10u</text>
<text x="190.7" y="61.6">0.1u</text>
<text x="220.7" y="63.2" transform="rotate(-90 220.7 63.2)">R27</text>
<text x="225.5" y="63.2" transform="rotate(-90 225.5 63.2)">121</text>
<text x="231.4" y="61.6">0.1u</text>
<text x="241.5" y="61.6">10u</text>
<text x="315.2" y="61.6">0.1u</text>
<text x="327.4" y="60.7" transform="rotate(-90 327.4 60.7)">R38</text>
<text x="332.2" y="60.7" transform="rotate(-90 332.2 60.7)">1k</text>
<text x="360.9" y="61.6">0.1u</text>
<text x="373.1" y="60.7" transform="rotate(-90 373.1 60.7)">R39</text>
<text x="377.9" y="60.7" transform="rotate(-90 377.9 60.7)">1k</text>
<text x="31.7" y="66.5">P1</text>
<text x="77.5" y="69.6">MPWM4</text>
<text x="97.3" y="66.5">P4</text>
<text x="169.9" y="66.5" transform="rotate(-90 169.9 66.5)">D1</text>
<text x="172.1" y="66.5" transform="rotate(-90 172.1 66.5)">LED</text>
<text x="177.1" y="67.7">GND</text>
<text x="187.3" y="67.7">GND</text>
<text x="227.9" y="67.7">GND</text>
<text x="238.1" y="67.7">GND</text>
<text x="256.3" y="66.5" transform="rotate(-90 256.3 66.5)">D2</text>
<text x="258.4" y="66.5" transform="rotate(-90 258.4 66.5)">LED</text>
<text x="311.8" y="67.7">GND</text>
<text x="357.5" y="67.7">GND</text>
<text x="62.2" y="74.7">RST</text>
<text x="77.5" y="74.7">MPWM2</text>
<text x="77.5" y="72.1">MPWM3</text>
<text x="164.4" y="72.8">GND</text>
<text x="250.8" y="72.8">GND</text>
<text x="77.5" y="82.3">SOL_EN</text>
<text x="77.5" y="79.7">MPWM1</text>
<text x="205.5" y="78.5" transform="rotate(-90 205.5 78.5)">R28</text>
<text x="210.3" y="78.5" transform="rotate(-90 210.3 78.5)">200</text>
<text x="55.6" y="88.6" transform="rotate(-90 55.6 88.6)">R33</text>
<text x="60.4" y="88.6" transform="rotate(-90 60.4 88.6)">47k</text>
<text x="77.5" y="87.4">LED4</text>
<text x="77.5" y="84.8">LED2</text>
<text x="77.5" y="89.9">LED1</text>
<text x="205.1" y="85.5">GND</text>
<text x="306" y="89.9">LED1</text>
<text x="351.8" y="89.9">LED2</text>
<text x="40" y="95.6">GND</text>
<text x="55.2" y="95.6">GND</text>
<text x="77.5" y="92.4">BUTTON4</text>
<text x="40" y="102">VDD</text>
<text x="317.2" y="101.3" transform="rotate(-90 317.2 101.3)">R37</text>
<text x="322" y="101.3" transform="rotate(-90 322 101.3)">47k</text>
<text x="327" y="98.2">GND</text>
<text x="363" y="101.3" transform="rotate(-90 363 101.3)">R40</text>
<text x="367.8" y="101.3" transform="rotate(-90 367.8 101.3)">47k</text>
<text x="372.7" y="98.2">GND</text>
<text x="88.3" y="103.2">GND</text>
<text x="139.7" y="110.2">PWM signals used to control stepper motor.</text>
<text x="316.8" y="108.3">GND</text>
<text x="362.5" y="108.3">GND</text>
<text x="31.7" y="119.9">P2</text>
<text x="40.4" y="116.6" transform="rotate(-90 40.4 116.6)">R9</text>
<text x="45.2" y="116.6" transform="rotate(-90 45.2 116.6)">0</text>
<text x="97.3" y="117.3">P3</text>
<text x="192.4" y="117.2">VCC</text>
<text x="327" y="114.7">VDD</text>
<text x="372.7" y="114.7">VDD</text>
<text x="44.4" y="122.9">VCOPT1</text>
<text x="44.4" y="125.5">VCOPT2</text>
<text x="77.5" y="120.4">BUTTON3</text>
<text x="77.5" y="125.5">BUTTON2</text>
<text x="77.5" y="122.9">BUTTON1</text>
<text x="196.8" y="125.2">A3909</text>
<text x="196.8" y="122.9">U8</text>
<text x="44.4" y="128">VCOPT3</text>
<text x="44.4" y="130.5">VCOPT4</text>
<text x="77.5" y="128">LED3</text>
<text x="77.5" y="130.5">VOPT1</text>
<text x="138.4" y="130.5">MPWM1</text>
<text x="315.2" y="130.2">C19</text>
<text x="360.9" y="130.2">C23</text>
<text x="44.4" y="135.6">VMAG</text>
<text x="77.5" y="133.1">VOPT2</text>
<text x="77.5" y="135.6">VOPT3</text>
<text x="138.4" y="133.1">MPWM2</text>
<text x="138.4" y="135.6">MPWM3</text>
<text x="315.2" y="135.2">0.1u</text>
<text x="327.4" y="134.3" transform="rotate(-90 327.4 134.3)">R45</text>
<text x="332.2" y="134.3" transform="rotate(-90 332.2 134.3)">1k</text>
<text x="360.9" y="135.2">0.1u</text>
<text x="373.1" y="134.3" transform="rotate(-90 373.1 134.3)">R50</text>
<text x="377.9" y="134.3" transform="rotate(-90 377.9 134.3)">1k</text>
<text x="77.5" y="138.2">VOPT4</text>
<text x="138.4" y="138.2">MPWM4</text>
<text x="311.8" y="141.3">GND</text>
<text x="357.5" y="141.3">GND</text>
<text x="210.2" y="145.1">VCC</text>
<text x="220.3" y="145.1">VCC</text>
<text x="152.2" y="152.1" transform="rotate(-90 152.2 152.1)">R31</text>
<text x="157" y="152.1" transform="rotate(-90 157 152.1)">47k</text>
<text x="159.8" y="152.1" transform="rotate(-90 159.8 152.1)">R10</text>
<text x="164.6" y="152.1" transform="rotate(-90 164.6 152.1)">47k</text>
<text x="167.4" y="152.1" transform="rotate(-90 167.4 152.1)">R29</text>
<text x="172.2" y="152.1" transform="rotate(-90 172.2 152.1)">47k</text>
<text x="175" y="152.1" transform="rotate(-90 175 152.1)">R30</text>
<text x="179.8" y="152.1" transform="rotate(-90 179.8 152.1)">47k</text>
<text x="192.4" y="151.5">GND</text>
<text x="213.1" y="152.8">C12</text>
<text x="223.7" y="153">C20</text>
<text x="50.2" y="160.4">VDD</text>
<text x="151.7" y="161.6">GND</text>
<text x="159.4" y="161.6">GND</text>
<text x="167" y="161.6">GND</text>
<text x="174.6" y="161.6">GND</text>
<text x="213.1" y="157.6">100u</text>
<text x="223.7" y="158.1">0.22u</text>
<text x="210.2" y="164.2">GND</text>
<text x="220.3" y="164.2">GND</text>
<text x="306" y="163.6">LED3</text>
<text x="351.8" y="163.6">LED4</text>
<text x="52.1" y="171.2">VCOPT1</text>
<text x="52.1" y="173.7">VCOPT2</text>
<text x="327" y="171.8">GND</text>
<text x="372.7" y="171.8">GND</text>
<text x="52.1" y="176.3">VCOPT3</text>
<text x="52.1" y="178.8">VCOPT4</text>
<text x="317.2" y="175" transform="rotate(-90 317.2 175)">R49</text>
<text x="322" y="175" transform="rotate(-90 322 175)">47k</text>
<text x="363" y="175" transform="rotate(-90 363 175)">R51</text>
<text x="367.8" y="175" transform="rotate(-90 367.8 175)">47k</text>
<text x="316.8" y="182">GND</text>
<text x="362.5" y="182">GND</text>
<text x="50.2" y="189.6">GND</text>
<text x="142.2" y="188.9">Off board buttons for HMI.</text>
<text x="156.8" y="195.9">VDD</text>
<text x="202.5" y="195.9">VDD</text>
<text x="248.3" y="195.9">VDD</text>
<text x="291.4" y="198.5">VDD</text>
<text x="33" y="206.7">NMOS switch to engage solenoid.</text>
<text x="52.7" y="211.2">VCC</text>
<text x="78.1" y="211.2">VCC</text>
<text x="157.2" y="210.5" transform="rotate(-90 157.2 210.5)">R52</text>
<text x="162" y="210.5" transform="rotate(-90 162 210.5)">47k</text>
<text x="163.8" y="214.3">BUTTON1</text>
<text x="202.9" y="210.5" transform="rotate(-90 202.9 210.5)">R53</text>
<text x="207.7" y="210.5" transform="rotate(-90 207.7 210.5)">47k</text>
<text x="209.5" y="214.3">BUTTON2</text>
<text x="248.7" y="210.5" transform="rotate(-90 248.7 210.5)">R54</text>
<text x="253.5" y="210.5" transform="rotate(-90 253.5 210.5)">47k</text>
<text x="255.2" y="214.3">BUTTON3</text>
<text x="291.8" y="213.1" transform="rotate(-90 291.8 213.1)">R55</text>
<text x="296.6" y="213.1" transform="rotate(-90 296.6 213.1)">47k</text>
<text x="160.3" y="219">C24</text>
<text x="206" y="219">C25</text>
<text x="251.7" y="219">C26</text>
<text x="294.9" y="221.6">C27</text>
<text x="298.4" y="216.9">BUTTON4</text>
<text x="53.1" y="225.8" transform="rotate(-90 53.1 225.8)">R41</text>
<text x="57.9" y="225.8" transform="rotate(-90 57.9 225.8)">10k</text>
<text x="160.3" y="224.1">0.1u</text>
<text x="206" y="224.1">0.1u</text>
<text x="251.7" y="224.1">0.1u</text>
<text x="294.9" y="226.7">0.1u</text>
<text x="149.2" y="230.2">GND</text>
<text x="156.8" y="230.2">GND</text>
<text x="194.9" y="230.2">GND</text>
<text x="202.5" y="230.2">GND</text>
<text x="240.6" y="230.2">GND</text>
<text x="248.3" y="230.2">GND</text>
<text x="283.8" y="232.8">GND</text>
<text x="291.4" y="232.8">GND</text>
<text x="34.3" y="242.3">SOL_EN</text>
<text x="81.5" y="241.9">C1</text>
<text x="88.3" y="245.5">GND</text>
<text x="52.7" y="250.5">GND</text>
<text x="81.5" y="247">0.22u</text>
<text x="42.9" y="253.7" transform="rotate(-90 42.9 253.7)">R34</text>
<text x="47.7" y="253.7" transform="rotate(-90 47.7 253.7)">47k</text>
<text x="78.1" y="253.1">GND</text>
<text x="42.5" y="260.7">GND</text>
</g>
<g font-size="2.1" fill="#808080">
<text x="32.7" y="54">2</text>
<text x="39.7" y="54">1</text>
<text x="142.5" y="52.6">1</text>
<text x="146.4" y="51.5">1</text>
<text x="146.4" y="54">2</text>
<text x="197.8" y="51.5">2</text>
<text x="201.7" y="52.6">IN</text>
<text x="207.8" y="52.6">OUT</text>
<text x="215" y="51.5">3</text>
<text x="142.5" y="55.1">2</text>
<text x="207.7" y="59.6" transform="rotate(-90 207.7 59.6)">ADJ</text>
<text x="206.6" y="63.5" transform="rotate(-90 206.6 63.5)">1</text>
<text x="33.3" y="70.4">1</text>
<text x="37.2" y="69.2">1</text>
<text x="37.2" y="71.8">2</text>
<text x="93.7" y="69.2">1</text>
<text x="93.7" y="71.8">2</text>
<text x="97.6" y="70.4">1</text>
<text x="340.1" y="69.2">1</text>
<text x="340.1" y="71.8">2</text>
<text x="343.9" y="70.4">1</text>
<text x="385.8" y="69.2">1</text>
<text x="385.8" y="71.8">2</text>
<text x="389.6" y="70.4">1</text>
<text x="33.3" y="72.9">2</text>
<text x="33.3" y="75.4">3</text>
<text x="33.3" y="78">4</text>
<text x="37.2" y="74.3">3</text>
<text x="37.2" y="76.9">4</text>
<text x="93.7" y="74.3">3</text>
<text x="93.7" y="76.9">4</text>
<text x="97.6" y="72.9">2</text>
<text x="97.6" y="75.4">3</text>
<text x="97.6" y="78">4</text>
<text x="343.9" y="72.9">2</text>
<text x="389.6" y="72.9">2</text>
<text x="33.3" y="80.5">5</text>
<text x="33.3" y="83">6</text>
<text x="37.2" y="79.4">5</text>
<text x="37.2" y="81.9">6</text>
<text x="93.7" y="79.4">5</text>
<text x="93.7" y="81.9">6</text>
<text x="97.6" y="80.5">5</text>
<text x="97.6" y="83">6</text>
<text x="33.3" y="85.6">7</text>
<text x="33.3" y="88.1">8</text>
<text x="37.2" y="84.5">7</text>
<text x="37.2" y="87">8</text>
<text x="93.7" y="84.5">7</text>
<text x="93.7" y="87">8</text>
<text x="93.7" y="89.6">9</text>
<text x="97.6" y="85.6">7</text>
<text x="97.6" y="88.1">8</text>
<text x="92.5" y="92.1">10</text>
<text x="97.6" y="90.7">9</text>
<text x="97.6" y="93.2">10</text>
<text x="33.3" y="123.7">1</text>
<text x="37.2" y="122.6">1</text>
<text x="37.2" y="125.1">2</text>
<text x="93.7" y="120">1</text>
<text x="93.7" y="122.6">2</text>
<text x="93.7" y="125.1">3</text>
<text x="97.6" y="121.1">1</text>
<text x="97.6" y="123.7">2</text>
<text x="193.9" y="125.1" transform="rotate(-90 193.9 125.1)">3</text>
<text x="33.3" y="126.2">2</text>
<text x="33.3" y="128.8">3</text>
<text x="33.3" y="131.3">4</text>
<text x="37.2" y="127.6">3</text>
<text x="37.2" y="130.2">4</text>
<text x="93.7" y="127.6">4</text>
<text x="93.7" y="130.2">5</text>
<text x="97.6" y="126.2">3</text>
<text x="97.6" y="128.8">4</text>
<text x="97.6" y="131.3">5</text>
<text x="182.6" y="130.2">1</text>
<text x="186.5" y="131.3">IN1</text>
<text x="196.4" y="131.3">OUT1</text>
<text x="204.8" y="130.2">10</text>
<text x="225.8" y="130.2">4</text>
<text x="229.6" y="131.3">4</text>
<text x="33.3" y="133.8">5</text>
<text x="33.3" y="136.4">6</text>
<text x="37.2" y="132.7">5</text>
<text x="37.2" y="135.3">6</text>
<text x="93.7" y="132.7">6</text>
<text x="93.7" y="135.3">7</text>
<text x="93.7" y="137.8">8</text>
<text x="97.6" y="133.8">6</text>
<text x="97.6" y="136.4">7</text>
<text x="182.6" y="132.7">2</text>
<text x="182.6" y="135.3">4</text>
<text x="182.6" y="137.8">5</text>
<text x="186.5" y="133.8">IN2</text>
<text x="186.5" y="136.4">IN3</text>
<text x="195.1" y="132.1" transform="rotate(-90 195.1 132.1)">VBB</text>
<text x="196.4" y="136.4">OUT3</text>
<text x="196.4" y="133.8">OUT2</text>
<text x="204.8" y="137.8">6</text>
<text x="204.8" y="135.3">7</text>
<text x="204.8" y="132.7">9</text>
<text x="225.8" y="137.8">1</text>
<text x="225.8" y="135.3">2</text>
<text x="225.8" y="132.7">3</text>
<text x="229.6" y="136.4">2</text>
<text x="229.6" y="133.8">3</text>
<text x="97.6" y="138.9">8</text>
<text x="186.5" y="138.9">IN4</text>
<text x="195.1" y="140.9" transform="rotate(-90 195.1 140.9)">GND</text>
<text x="196.4" y="138.9">OUT4</text>
<text x="229.6" y="138.9">1</text>
<text x="340.1" y="142.9">1</text>
<text x="343.9" y="144">1</text>
<text x="385.8" y="142.9">1</text>
<text x="389.6" y="144">1</text>
<text x="193.9" y="144.8" transform="rotate(-90 193.9 144.8)">8</text>
<text x="340.1" y="145.4">2</text>
<text x="343.9" y="146.5">2</text>
<text x="385.8" y="145.4">2</text>
<text x="389.6" y="146.5">2</text>
<text x="43.5" y="169.4">1</text>
<text x="43.5" y="171.9">2</text>
<text x="47.3" y="168.3">1</text>
<text x="47.3" y="170.8">2</text>
<text x="47.3" y="173.4">3</text>
<text x="43.5" y="174.5">3</text>
<text x="43.5" y="177">4</text>
<text x="43.5" y="179.6">5</text>
<text x="47.3" y="175.9">4</text>
<text x="47.3" y="178.4">5</text>
<text x="43.5" y="182.1">6</text>
<text x="47.3" y="181">6</text>
<text x="142.5" y="215.1">1</text>
<text x="146.4" y="214">1</text>
<text x="188.2" y="215.1">1</text>
<text x="192.1" y="214">1</text>
<text x="233.9" y="215.1">1</text>
<text x="237.8" y="214">1</text>
<text x="142.5" y="217.6">2</text>
<text x="146.4" y="216.5">2</text>
<text x="188.2" y="217.6">2</text>
<text x="192.1" y="216.5">2</text>
<text x="233.9" y="217.6">2</text>
<text x="237.8" y="216.5">2</text>
<text x="277.1" y="217.6">1</text>
<text x="277.1" y="220.2">2</text>
<text x="281" y="216.5">1</text>
<text x="281" y="219.1">2</text>
<text x="93.7" y="234.3">1</text>
<text x="93.7" y="236.8">2</text>
<text x="97.6" y="235.4">1</text>
<text x="97.6" y="238">2</text>
</g>
<g font-size="1.8" fill="#808080">
<text x="199.4" y="46.7">U6</text>
<text x="144.2" y="48.8">J3</text>
<text x="199.4" y="48.8">LD1085CDT-R</text>
<text x="341.6" y="66.5">J5</text>
<text x="387.3" y="66.5">J6</text>
<text x="331.4" y="82.3">Q2</text>
<text x="377.1" y="82.3">Q3</text>
<text x="331.4" y="84.8">NMOS-RUC002N05</text>
<text x="377.1" y="84.8">NMOS-RUC002N05</text>
<text x="227.3" y="142.6">TERM_1X4_0.1</text>
<text x="341.6" y="140.2">J7</text>
<text x="387.3" y="140.2">J8</text>
<text x="227.3" y="144.5">J4</text>
<text x="331.4" y="155.9">Q4</text>
<text x="377.1" y="155.9">Q5</text>
<text x="331.4" y="158.5">NMOS-RUC002N05</text>
<text x="377.1" y="158.5">NMOS-RUC002N05</text>
<text x="34.3" y="165.5">TERM_1X6_0.1</text>
<text x="45.1" y="163.6">J2</text>
<text x="144.2" y="211.3">J9</text>
<text x="188.9" y="211.3">J10</text>
<text x="234.7" y="211.3">J11</text>
<text x="277.8" y="213.8">J12</text>
<text x="82.5" y="222">Q7</text>
<text x="82.5" y="224.5">PMOS-FQD7P06TM</text>
<text x="95.2" y="231.6">J1</text>
<text x="57.1" y="237.2">NMOS-RUC002N05</text>
<text x="57.1" y="234.7">Q1</text>
</g>
</svg>
